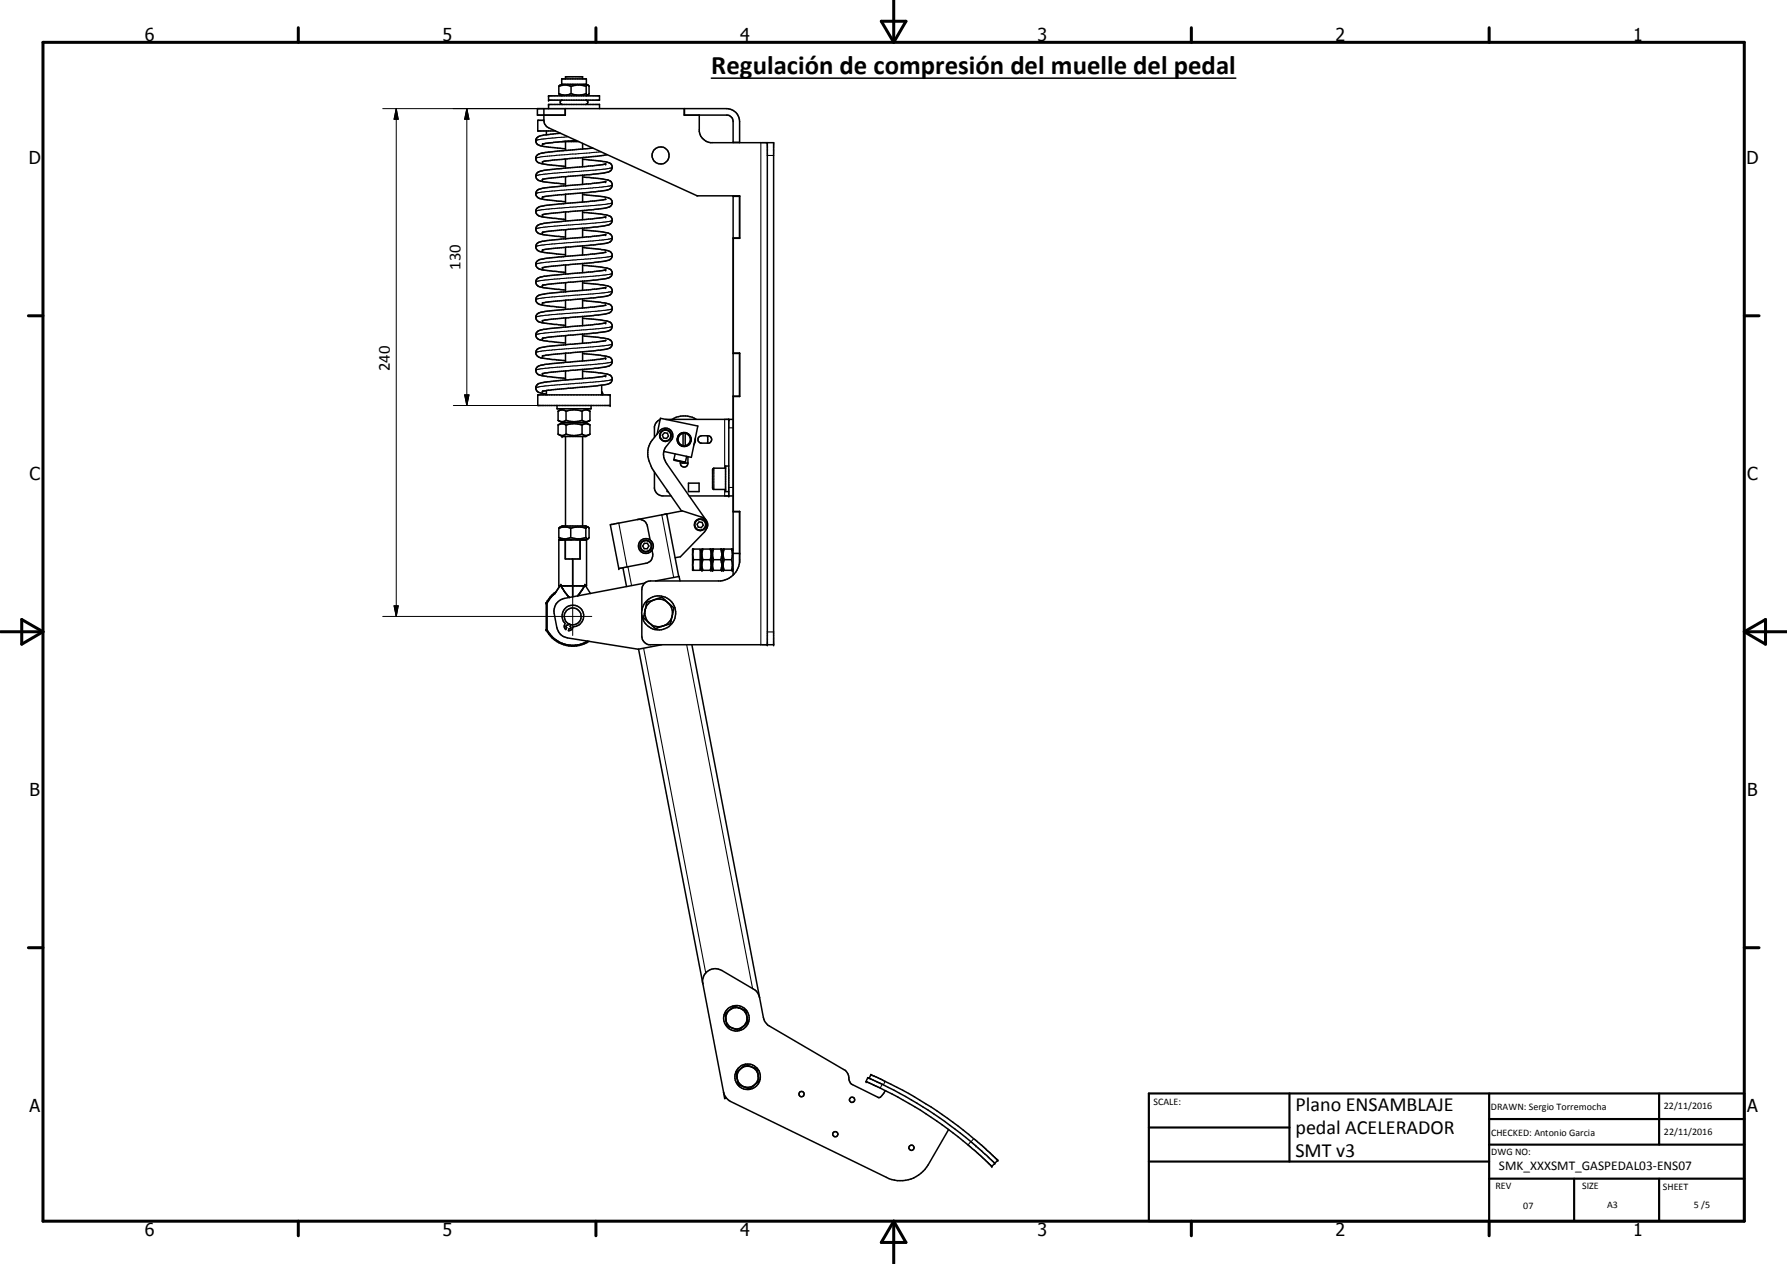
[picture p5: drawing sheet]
<svg xmlns="http://www.w3.org/2000/svg" width="420mm" height="297mm" viewBox="0 0 420 297" stroke-linecap="round" stroke-linejoin="round" font-family="sans-serif">
<g fill="none" stroke="#000" stroke-width=".35">
<path d="M132.1 19.8v-1.3h5.8v1.3M132.1 19.8h5.8M132.1 19.8l-.7 .5M133 18.5v-.5h4v.5M137.9 19.8l.3 .2M167.2 18.4h123.4M127.5 38h.1M127.9 25.5l.1 3.4 .5 .8 .5 .4 34.9 15.9h10v10h-1.5v27h1.5v10.2h-1.5v27h1.5v12M127.9 28.3h-1.5v2.5h4.2M128.5 30.8v.9M129 22.5h12v1h-12zM129 25.5v-.9h12v.9"/>
<path d="M131.4 20.3v1.7M131.4 20.3a3.5 3.5 0 0 1 2.9 0M131.4 22l1.4 .4 1.5-.4M131.4 22l.7 .5M131.6 22.3h.1M131.6 20v.1M131.8 31.3l-1.8 .2a6.9 6.9 0 0 0-3.8 .9 1.19 1.19 0 0 0 1 1.9l5.8 .7M132 23.5l-.3 .6 .2 .3 .3 .2M132.2 33.3h3.8M132.9 25.5v1.6h-6.5v-1.6h44.4a3 3 0 0 1 3.1 3v5M133 33.3v2M133 37.4v2.1"/>
<path d="M134.3 20.3a5.2 5.2 0 0 1 3.5 0M134.3 22a4.8 4.8 0 0 0 3.5 0M134.3 20.3v1.7M135.5 33l-5.3 .4-2.7 .5M137 33.7v1.4M137 37v2.2M137 37.5l4.8 .5a2.55 2.55 0 0 1 2.1 .9 1.33 1.33 0 0 1-1.5 1.7l-5.5 .6M137.8 20.3l.3-.3 .4 .3v1.7l-.3 .4-.4-.4M137.8 20.3v1.7M137.9 23.5l.3 .6-.2 .3-.3 .2M138.2 22.3l-.3 .2M139.4 34.8l-11.6 1.1a1.75 1.75 0 0 0-1.8 1 1.43 1.43 0 0 0 1.7 1.6l5.3 .6"/>
<path d="M142.4 38.5l-3.1 .5-11.2 1a2.8 2.8 0 0 0-2 .9 1.43 1.43 0 0 0 1.4 1.8l5.5 .6M142.8 36.4l-4.4 .5-8.5 .7-2.3 .4M160.9 25.5v1.6h10.2l.6 .2 .4 .4 .3 .8v5M160.9 25.5v1.6M164.4 27.1v3.8a3.2 3.2 0 0 0 2.6 2.6h14.9v118h-29.3a2.07 2.07 0 0 1-1.7-2v-4.8M172.4 33.4h1.5M180.4 33.5v118M127.5 42.2h.1M127.5 50.5h.1M127.5 54.6h.1M133 41.5v2.2M133 45.6v2.2"/>
<path d="M133 49.8v2.1M133 54v2.1M133 58.1v2.1M136.9 41.2l-4.9 .4-4.4 .6M136.9 45.3l-5.4 .5-4 .5M136.9 49.5l-4.4 .3-4.9 .7M136.9 53.6l-4.9 .4-4.4 .6M136.9 57.8l-9.4 1M137 41.2v2.1M137 45.3v2.2M137 49.5v2.1M137 53.6v2.2"/>
<path d="M137 57.8v2.1M137 41.6l4.8 .5a2.06 2.06 0 0 1 2.1 1.1 1.39 1.39 0 0 1-1.5 1.5l-5.5 .6M137 45.7l5.1 .6a1.64 1.64 0 0 1 1.9 1.3 1.63 1.63 0 0 1-1.6 1.3l-5.5 .6M137 49.9l4.8 .5a1.85 1.85 0 0 1 2.2 1.4 1.74 1.74 0 0 1-1.9 1.3l-5.2 .5M137 54l4.5 .5a3 3 0 0 1 2.2 .7 1.23 1.23 0 0 1 .1 1.3 1.23 1.23 0 0 1-1.1 .6l-5.8 .7M137 58.2l5.1 .5a1.64 1.64 0 0 1 1.9 1.4 1.63 1.63 0 0 1-1.6 1.2l-5.5 .6M142.4 46.8v.1M142.4 59.3l-2.6 .4-11.7 1a1.98 1.98 0 0 0-2.1 1.4 1.64 1.64 0 0 0 1.8 1.4l5.2 .5M142.4 59.3h.1M142.4 55.1l-3.5 .5-11.4 1.1a1.47 1.47 0 0 0-1.4 1.7 2.38 2.38 0 0 0 2 1l4.9 .5M142.4 55.1h.1M142.4 51l-3.1 .4-11.2 1.1a2.8 2.8 0 0 0-2 .9 1.43 1.43 0 0 0 1.4 1.7l5.5 .6"/>
<path d="M142.4 51h.1M142.4 42.7l-3.5 .5-11.4 1a1.28 1.28 0 0 0-1.3 .8 1.28 1.28 0 0 0 .3 1.5l1.3 .4 5.2 .5M142.4 42.7h.1M142.4 46.8l-2.6 .4-11.7 1.1a2.35 2.35 0 0 0-2 .9 1.52 1.52 0 0 0 1.7 1.8l5.2 .6M172.4 55.9h1.5M172.4 46v89.2M172.4 46.1h1.5M127.5 62.9h.1M127.5 67.1h.1M127.5 71.2h.1M127.5 75.4h.1M127.6 71.2h-.1"/>
<path d="M133 62.3v2.1M133 66.4v2.2M133 70.6v2.1M133 74.7v2.2M133 78.9v2.1M136.9 61.9l-4.4 .4-4.9 .6M136.9 66.1l-7.2 .6-2.1 .4M136.9 70.2l-9.3 1M136.9 74.4l-4.4 .3-4.9 .7M136.9 78.5l-9.4 1M137 61.9v2.2M137 66.1v2.1"/>
<path d="M137 70.2v2.2M137 74.4v2.1M137 78.5v2.2M137 62.4l4.5 .4a2.92 2.92 0 0 1 2.4 1 1.37 1.37 0 0 1-1.5 1.7l-5.5 .6M137 66.5l4.8 .5a2.25 2.25 0 0 1 2.1 .9 1.38 1.38 0 0 1-1.5 1.7l-5.5 .6M137 70.7a21.2 21.2 0 0 1 6.5 .9 1.2 1.2 0 0 1 .3 1.4 1.2 1.2 0 0 1-1.1 .7l-5.8 .7M137 74.8l4.8 .5a2.14 2.14 0 0 1 2.1 .9 1.33 1.33 0 0 1-1.5 1.7l-5.5 .6M137 78.9l4.5 .5a2.36 2.36 0 0 1 2.4 1 1.38 1.38 0 0 1-1.5 1.7l-5.5 .6M142.4 63.4l-3.1 .5-5.7 .5a32.2 32.2 0 0 0-7 .9 1.25 1.25 0 0 0-.5 1.5 1.25 1.25 0 0 0 1.4 .8l5.5 .6M142.4 75.9l-1.8 .3-7 .6a23.1 23.1 0 0 0-7.2 1.1 1.26 1.26 0 0 0-.2 1.4 1.26 1.26 0 0 0 1.3 .7l5.5 .6M142.4 71.7l-2.6 .4-11.7 1.1a2.8 2.8 0 0 0-2 .9 1.52 1.52 0 0 0 1.7 1.8l5.2 .6M142.4 75.9h.1"/>
<path d="M142.4 71.7h.1M142.4 67.6l-2.2 .3-8.3 .7-4.4 .6a1.24 1.24 0 0 0-1.3 .6 1.24 1.24 0 0 0 .2 1.5l1.4 .5 5.2 .5M142.4 67.6h.1M142.4 63.4h.1M126.4 92.8h17.1v2.5h-17.1zM127.5 83.7h.1M127.5 87.8h.1M128.5 91.8v1M131 95.3v.8h8v-.8M131.2 98.8a1.61 1.61 0 0 0 1.9 0M131.2 96.6l1-.3 .9 .3M131.2 98.8l1 .5"/>
<path d="M131.2 96.6v2.2M131.2 99.9v2.1M131.2 99.9a1.61 1.61 0 0 1 1.9 0M132.2 99.3h5.6M132.2 96.1l-1 .5M132.2 99.3l-1 .6M133 83v2.1M133 87.2v2.1M133.1 98.8a6.1 6.1 0 0 0 3.8 0M133.1 96.6a5.8 5.8 0 0 1 3.8 0M133.1 96.6v2.2M133.1 99.9v2.1"/>
<path d="M133.1 99.9a6.1 6.1 0 0 1 3.8 0M136.9 98.8a1.76 1.76 0 0 0 1.8 0M136.9 96.6l.9-.3 .9 .3M136.9 96.6v2.2M136.9 99.9v2.1M136.9 99.9a1.76 1.76 0 0 1 1.8 0M136.9 82.7l-7.2 .6-2.1 .4M136.9 86.8l-7.2 .7-2.1 .3M137 82.7v2.1M137 86.8v2.2M137 87.2l4.8 .6a2.14 2.14 0 0 1 2.1 .9 1.33 1.33 0 0 1-1.5 1.7l-12.7 1.2-2.2 .4M137 83.1l5.1 .6a2.03 2.03 0 0 1 1.8 .8 1.39 1.39 0 0 1-1.5 1.7l-5.5 .6"/>
<path d="M137.8 96.1l.9 .5M137.8 99.3l.9 .6M138.7 98.8l-.9 .5M138.7 96.6v2.2M138.7 99.9v2.1M141.5 90.6v2.2M141.5 92l.3 .8M142.4 84.2l-10.5 1.1a14.7 14.7 0 0 0-5.6 .9 1.23 1.23 0 0 0-.2 1.4 1.23 1.23 0 0 0 1.2 .7l5.7 .6M142.4 80l-2.2 .4-12.1 1.1a2.54 2.54 0 0 0-2 .9 1.52 1.52 0 0 0 1.7 1.8l5.2 .6M142.4 88.3l-3.4 .5-11.3 1.1a1.39 1.39 0 0 0-1.6 1.7 1.92 1.92 0 0 0 1.8 .9l.6 .1M142.4 88.3h.1M142.4 80h.1"/>
<path d="M142.4 84.2h.1M155.2 98.6l-.8 .5-.4 .8-.1 2.9M156.5 98.6h15.9M158 98.6a5.4 5.4 0 0 1 5.7 0M171.4 98.6v17.9M172.4 83.1h1.5M172.4 93.1h1.5M131.2 102l1 .6h5.6l.9-.6M131.2 102a1.45 1.45 0 0 0 1.9 0M133 102.6v21M133.1 102a5.4 5.4 0 0 0 3.8 0M136.9 102a1.55 1.55 0 0 0 1.8 0"/>
<path d="M137 102.6v21M153.9 110.9v4a2.05 2.05 0 0 0 2 1.6h1.9M154.5 102l.8-3.7 8.8 1.8-1.6 7.4-6.4-1.4M156.2 101.7l.7 .1 .3 .7-.5 .5-.7-.1-.3-.7zM156.9 115.2v.3h.2M158.6 108.2h.1M158.6 108.2l1.3 .3M158.7 106.7l-.3 1.3 .2 .2M159.7 104.4a1.66 1.66 0 0 0 2.7-.5 1.66 1.66 0 0 0-1.4-2.3 1.66 1.66 0 0 0-1.8 2l.3 .6 1.1 .7M159.8 104.5v.1M160 108.8h1.7M160.6 101.7v3.2"/>
<path d="M160.6 101.7h.5M160.6 104.9h.5M160.6 101.9a1.46 1.46 0 0 0-1.2 1.4 1.46 1.46 0 0 0 1.2 1.4M160.6 101.7a1.59 1.59 0 0 0-1 2.6M161.1 101.7v3.2M161.1 101.9a1.46 1.46 0 0 1 1.2 1.4 1.46 1.46 0 0 1-1.2 1.4M161.1 101.7a1.58 1.58 0 0 1 1.4 1.6 1.58 1.58 0 0 1-1.4 1.6M161.3 104.8v.1M161.4 107.2l-.3 1.5-1.2-.2M161.7 107.3v1.6a.93 .93 0 0 1-1.1 .8 .93 .93 0 0 1-.6-1.2M161.9 113.5h2.5v2h-2.5zM162 116.5h10.4"/>
<path d="M163.5 103v.7l-.4 .9M164.4 102.7l.6-.3h1.4a.89 .89 0 0 1 .9 .8 .89 .89 0 0 1-.6 .9h-2a.87 .87 0 0 1-.3-1.4zM166.3 102.4v1.7M170.6 110h-2.8l-.3 .3 .1 4.6 .2 .1h2.8M171.4 109.5h-.8v6h.8M130.8 139.1l-1.4 1.1-1 1.5M131.4 124.1v2.2M131.4 124.1l.8-.5h5.6l.7 .5v2.2l-.3 .3-.5-.3M131.4 126.3a3.3 3.3 0 0 0 2.8 0M131.4 126.3l.8 .6M131.4 124.1a3.8 3.8 0 0 1 2.8 0M131.9 137.7h5.6"/>
<path d="M131.9 137.7v-.3l-1.4 2.1-1.3 1.2-.6 1M131.9 137.7l.9 1.5 1.1 1.2M132.9 126.9v4.5h3.5v-4.5M134.2 126.3a5.3 5.3 0 0 0 3.5 0M134.2 124.1a6.1 6.1 0 0 1 3.5 0M134.2 124.1v2.2M134.7 131.4v8.9M137.5 137.4l.2 .3h.2v-10.8h-6.5v10.8h.2M137.5 137.4l1.3 2.1M137.5 137.4v.3M137.5 137.7l-1.7 2.4M137.7 124.1v2.2"/>
<path d="M138.2 123.9l-.5 .2M138.3 126.6l-.5 .3M146.5 133.4l.8 4.4M149.9 122.1a1.97 1.97 0 0 1 2.3 1.6l.7 3.2M151.5 127.7h.7l.4 .6-.4 .6h-.7l-.4-.6zM151.6 137l-18.9 3.6a3.1 3.1 0 0 0-2.4 3.5l.6 3.4a3.1 3.1 0 0 0 2.5 2.4l16.7 2.7 5.5-1.1M153.3 129.3a2.22 2.22 0 0 1-1.5 3.1l-5.3 1M154.1 136.5l5.6-1 .2 1M156.7 120.8l-13.2 2.5 2 10.3 1-.2M156.7 120.8l2.9 14.7M156.7 120.8l3.7-.7 4.3 1.4a2.25 2.25 0 0 1 .9 3.5l-5.6 5.9-1.3 .2M160.3 120.1l-6.6-9.5a6 6 0 0 1-.3-7.2l1.7-2.1a1.75 1.75 0 0 1 2.5-.3 1.75 1.75 0 0 1 .2 2.5 5.5 5.5 0 0 0-1.7 2.5 3.8 3.8 0 0 0 .6 3l9.4 13.3"/>
<path d="M162.8 129h1.8v5h-1.8zM163.1 129l-.1 .4a3.2 3.2 0 0 0 .1 2.1M163.1 131.5l-.3 1.3 .3 1.2M163.1 131.5h1.5M164.4 122.6l.7 .2 .2 .6-.4 .6-.7-.1-.3-.7zM164.6 129.3h.3M164.6 133.7h.3M164.9 129.3l.1-.3h2.2l.2 .3M164.9 133.7l.1 .3h2.2l.2-.3M164.9 129.3v4.4M165.2 121.7a1.73 1.73 0 0 1 .8 2.7M165.3 131.5h1.7"/>
<path d="M165.3 131.5l-.3 1 .3 1.5M165.3 129l-.3 1 .3 1.5M167 129a3.2 3.2 0 0 1 0 2.5M167 131.5a3.2 3.2 0 0 1 0 2.5M167.4 129.3l.1-.3h2.2l.2 .3M167.4 133.7l.1 .3h2.2l.2-.3M167.4 129.3v4.4M167.8 131.5h1.6M167.8 131.5l-.3 1 .3 1.5M167.8 129l-.3 1 .3 1.5M169.4 129l.3 1-.3 1.5M169.4 131.5l.3 1-.3 1.5"/>
<path d="M169.9 129.3l.1-.3h2.2l.2 .3M169.9 133.7l.1 .3h2.2l.2-.3M169.9 129.3v4.4M170.3 131.5h1.7M170.3 131.5l-.3 1 .3 1.5M170.3 129l-.3 1 .3 1.5M172 129l.2 1.3-.2 1.2M172 131.5l.2 1.3-.2 1.2M172.4 120.3h1.5M172.4 130h1.5M173.9 132.1a5.1 5.1 0 0 1-4.5 4.4h-16.5a2 2 0 0 0-2 2.1v4.8M128.4 141.7h.2"/>
<path d="M128.4 148h.2M128.4 141.7v6.3M128.4 148a7 7 0 0 0 10.1 2.7M128.6 141.7v6.3M128.6 148a6.8 6.8 0 0 0 9.6 2.7M133.6 146.6l-.1 .3h-.3l-.2 .3 .3 .3-.3 .5-.3-.7 .2-.8a2.55 2.55 0 0 1 .6-4 2.55 2.55 0 0 1 3.7 1.6 2.55 2.55 0 0 1-2.4 3.2l-.4 .7-.8 .2 .2-.5 .4-.2-.2-.3 .2-.4-.6-.2M150.1 152.6l15.2 78.6M151.7 143.3l-.4 1.9 2.8 2.5 1.3-.5M151.7 143.3a3.3 3.3 0 0 0 3.7 3.9M151.8 142.9l-.1 .4M153.4 141.1l-1.3 .4-.3 1.4M153.5 141.1l-.7 .4-.6 .7-.4 .7"/>
<path d="M153.9 140.9l1.7-.5 1.1 1M153.9 140.9a3.2 3.2 0 0 1 2.8 .5M153.9 140.9l-.5 .2M156.7 141.4l.3 .2M157 141.6l1.4 1.3-.3 1.8M157 141.6l.3 .3a3.3 3.3 0 0 1 .8 2.8M158.1 144.7l-.5 1.9-2.2 .6M158.1 144.7a3.3 3.3 0 0 1-2.2 2.4M162.7 151.5l15.9 82.9M165.3 231.2a2.97 2.97 0 0 1 1.2-3 2.97 2.97 0 0 1 3.2-.2l7.8 4.6 .8 1 .3 .8M165.3 231.2l4.8 25.5M170.6 239.4l.1 .3"/>
<path d="M170.7 239.7l.2 1.4 2.7 1 .8-.7M170.7 239.7v.3M171.5 237.4l-.5 .4a.77 .77 0 0 0-.4 1.2l.1 .7M171.5 237.4l-.6 .9-.3 1M174 236.9l1.4 .5 .1 1.1M174 236.9l-.6-.2a.76 .76 0 0 0-1.3 .2l-.6 .5M174 236.9a2.47 2.47 0 0 1 1.5 1.6M174 236.9a2.55 2.55 0 0 0-2.5 .5M175.5 238.5l.1 .4M175.6 238.9l.1 .7a.77 .77 0 0 1-.4 1.2l-.6 .4M175.6 238.9l-.1 1.1-.8 1.2M178.6 234.4l1 5.1 .9 1.4 17.9 10.4a2.5 2.5 0 0 1 1.2 2.5 1.36 1.36 0 0 0 .8 1.1l6.1 3 .5-.1 1.1-1.5"/>
<path d="M170.1 256.7l.3 1.4M170.1 256.7l.7 1.4M170.4 258.1h.1M170.8 240.1a2.51 2.51 0 0 0 3.6 1.3M170.8 258.1h-.4M170.8 258.1l.9 .7 36.7 17.9a7.5 7.5 0 0 0 9.8-2.9l4.8-8.4M173.3 253.4l.1 .4M174.7 241.2l-.3 .2M176.6 250.7l-1.3-.5-.9 .7-.9 1.1-.2 1.4M176.6 250.7l.7 .3a.73 .73 0 0 1 .8 .9l.2 .7M176.6 250.7a2.55 2.55 0 0 1 1.7 1.9M176.6 250.7a3 3 0 0 0-3.2 1.1l-.3 .2 .2 1.4"/>
<path d="M178.3 252.6a2.5 2.5 0 0 1-1.9 2.9 2.5 2.5 0 0 1-3-1.7M178.3 252.6l.2 1.4-2.2 1.9-2.7-1-.2-1.1M204.4 253.4l.5 .2a100.3 100.3 0 0 1 29 19.8M204.4 253.4l-.4-.2-.4 1 1.2 .5a102.3 102.3 0 0 1 11.6 6.2 102.3 102.3 0 0 1 12.5 9.3l4.3 3.9 .7-.7M204.4 253.4l.4-.9 .1 .1a105.3 105.3 0 0 1 15.3 8.4 109.7 109.7 0 0 1 10.1 7.7l4.2 3.9M233.1 274h.1M234.5 272.6h.1M234.6 272.6l-.7 .8"/>
<circle cx="155.3" cy="36.6" r="2.02"/>
<circle cx="156.4" cy="102.3" r="1.38"/>
<circle cx="151.8" cy="128.3" r="1.74"/>
<circle cx="151.9" cy="128.3" r="1.37"/>
<circle cx="164.6" cy="123.3" r="1.39"/>
<circle cx="134.7" cy="144.9" r="1.99"/>
<circle cx="154.9" cy="144" r="4"/>
<circle cx="173.2" cy="239.3" r="3"/>
<circle cx="175.8" cy="253" r="3"/>
<circle cx="188.4" cy="257.1" r=".61"/>
<circle cx="200.4" cy="258.5" r=".61"/>
<circle cx="196.4" cy="266.5" r=".61"/>
<circle cx="214.3" cy="269.7" r=".62"/>
</g>
<g fill="none" stroke="#000" stroke-width=".25">
<path d="M126 33.1h.1M133.6 32.1l-6.2 .6-1.4 .4M141.3 35.7l-6.6 .5a43.6 43.6 0 0 0-8.7 1v.1M144 39.3l-.3 .2-1.5 .3-13.3 1-2.1 .3-.8 .3M178.9 33.5v118M180.4 36.5h1.5M126 58h.1M126 45.5h.1M126 41.4h.1M126 57.9h.1M144 55.9h.1M144 47.6h.1"/>
<path d="M144 43.5h.1M144 47.6l-.7 .3-2.3 .3-13.5 1.1-1.5 .4M144 51.7l-.7 .3-2.3 .3-11.8 1a7.8 7.8 0 0 0-3.2 .5M144 55.9l-2.1 .5-13.3 1-2 .3-.6 .3M144 43.5l-.7 .2-2.6 .4-12.1 .9-2 .3-.6 .2M126 62.1h.1M126 70.4h.1M143.8 64.3h.1M143.8 60.2h.1M144 68.4h.1M144 60.1h.1M144 64.3l-3.3 .5-12.4 1-1.8 .2-.5 .3"/>
<path d="M144 72.6l-3.7 .6-10.3 .7a11.1 11.1 0 0 0-4 .7M144 76.7l-.9 .3-2.4 .3-12.4 .9-1.8 .3-.5 .2M144 64.2v.1M144 72.5v.1M144 68.4l-.4 .2-1.7 .2-13.3 1.1-2 .2-.6 .3M144 60.1a37.3 37.3 0 0 1-8.2 .9l-7.2 .6-2.6 .5M126 91.1v.1M143.9 89.2l-3.2 .5-12.4 1-2.3 .4M143.9 89.2h.1M144 80.8h.1M144 80.8l-.4 .2-1.7 .3-14.4 1.2-1.5 .4M144 85l-2.4 .5-12.4 .9a7.3 7.3 0 0 0-3.2 .6"/>
<path d="M144 89.1l-.1 .1M170.4 98.6v11.4M158.4 108l2.8 .6M167.8 110v5M170.4 115v1.5M171.4 100.5h1M171.4 114.6h1M145.5 122.9l1.9 10.3M147.6 133.2l.9 4.4M155.6 121l2.8 14.7M151.3 152.4l14.6 76.2M161.4 151.5l15.5 80.8"/>
<path d="M180.4 148.5h1.5M207.4 254.8l-.4 .9M208.1 254.1l-.4 .8M228.2 268.3l-.6 .8M228.9 267.6l-.6 .8M229.5 269.3h.1"/>
<circle cx="156.5" cy="102.4" r="1.23"/>
<circle cx="151.9" cy="128.3" r="1.24"/>
<circle cx="164.6" cy="123.3" r="1.23"/>
</g>
<g fill="#000">
<circle cx="127.5" cy="33.9" r=".18"/>
<circle cx="127.5" cy="38" r=".18"/>
<circle cx="129" cy="22.5" r=".18"/>
<circle cx="129" cy="23.5" r=".18"/>
<circle cx="129" cy="24.6" r=".18"/>
<circle cx="142.4" cy="38.5" r=".18"/>
<circle cx="127.5" cy="50.5" r=".18"/>
<circle cx="127.5" cy="42.2" r=".18"/>
<circle cx="127.5" cy="58.8" r=".18"/>
<circle cx="127.5" cy="46.3" r=".18"/>
<circle cx="127.5" cy="54.6" r=".18"/>
<circle cx="142.4" cy="42.7" r=".18"/>
<circle cx="142.4" cy="55.1" r=".18"/>
<circle cx="142.4" cy="51" r=".18"/>
<circle cx="127.5" cy="75.4" r=".18"/>
<circle cx="127.5" cy="67.1" r=".18"/>
<circle cx="127.5" cy="62.9" r=".18"/>
<circle cx="127.5" cy="71.2" r=".18"/>
<circle cx="127.5" cy="79.5" r=".18"/>
<circle cx="142.4" cy="67.6" r=".18"/>
<circle cx="142.4" cy="63.4" r=".18"/>
<circle cx="142.4" cy="75.9" r=".18"/>
<circle cx="127.5" cy="83.7" r=".18"/>
<circle cx="127.5" cy="87.8" r=".18"/>
<circle cx="127.5" cy="91.9" r=".18"/>
<circle cx="132.2" cy="99.3" r=".18"/>
<circle cx="142.4" cy="88.3" r=".18"/>
<circle cx="142.4" cy="84.2" r=".18"/>
<circle cx="143.5" cy="92.8" r=".18"/>
<circle cx="143.5" cy="95.3" r=".18"/>
<circle cx="171.4" cy="98.6" r=".18"/>
<circle cx="132.2" cy="102.6" r=".18"/>
<circle cx="171.4" cy="116.5" r=".18"/>
<circle cx="132.2" cy="123.6" r=".18"/>
<circle cx="145.5" cy="133.6" r=".18"/>
<circle cx="156.7" cy="120.8" r=".18"/>
<circle cx="164.9" cy="133.7" r=".18"/>
<circle cx="165" cy="134" r=".18"/>
<circle cx="165" cy="129" r=".18"/>
<circle cx="167.2" cy="129" r=".18"/>
<circle cx="167.2" cy="134" r=".18"/>
<circle cx="167.4" cy="133.7" r=".18"/>
<circle cx="167.5" cy="129" r=".18"/>
<circle cx="167.5" cy="134" r=".18"/>
<circle cx="169.7" cy="134" r=".18"/>
<circle cx="169.7" cy="129" r=".18"/>
<circle cx="169.9" cy="133.7" r=".18"/>
<circle cx="170" cy="129" r=".18"/>
<circle cx="170" cy="134" r=".18"/>
<circle cx="172.2" cy="134" r=".18"/>
<circle cx="172.2" cy="129" r=".18"/>
<circle cx="173.9" cy="130" r=".18"/>
<circle cx="128.4" cy="148" r=".18"/>
<circle cx="128.4" cy="141.7" r=".18"/>
<circle cx="180.4" cy="151.5" r=".18"/>
<circle cx="181.9" cy="151.5" r=".18"/>
<circle cx="203.7" cy="254.2" r=".18"/>
<circle cx="204" cy="253.2" r=".18"/>
<circle cx="204.8" cy="252.5" r=".18"/>
<circle cx="233.2" cy="274.1" r=".18"/>
<circle cx="233.9" cy="273.4" r=".18"/>
<circle cx="234.6" cy="272.7" r=".18"/>
</g>
<g fill="none" stroke="#000" stroke-width=".71">
<path d="M10.1 9.9h400v277.1h-400zM70.1 6.5v3.4M140.1 6.5v3.4M207.2 5h5.8l-2.9 4.9zM210.1 0v9.9M280.1 6.5v3.4M350.1 6.5v3.4M6.7 74.2h3.4M410.1 74.2h3.5M.1 148.5h10M5.1 145.6l5 2.9-5 2.9zM410.1 148.5h10"/>
<path d="M410.1 148.5l5-2.9v5.8zM6.7 222.7h3.4M410.1 222.7h3.5M70.1 287v3.4M140.1 287v3.4M210.1 287v10M210.1 287l2.9 5h-5.8zM280.1 287v3.4M350.1 287v3.4"/>
</g>
<path d="M270.1 257h140v30h-140zM303.2 257v16M350.1 257v30M390.1 257v12M270.1 265h33.1M270.1 273h80M350.1 277h60M350.1 269h60M350.1 263h60M370.1 277v10M390.1 277v10" fill="none" stroke="#000" stroke-width=".51"/>
<path d="M90 25.5h42.9M93.2 25.5l.4 2.5h-.9zM93.2 25.5v119.4M109.8 25.5l.5 2.5h-1zM109.8 25.5v69.8M106.6 95.3h19.8M109.3 92.8h1l-.5 2.5zM90 144.9h49.1M92.7 142.4h.9l-.4 2.5zM134.7 140.4v9" fill="none" stroke="#000" stroke-width=".24"/>
<path d="M93.2 25.5l.4 2.5h-.9zM109.8 25.5l.5 2.5h-1zM109.3 92.8h1l-.5 2.5zM92.7 142.4h.9l-.4 2.5z" fill="#000"/>
<text font-size="6.3" x="167.2" y="17.5">Regulación de compresión del muelle del pedal</text>
<g font-size="4.7">
<text x="304.6" y="261.2">Plano ENSAMBLAJE</text>
<text x="304.6" y="266.6">pedal ACELERADOR</text>
<text x="304.6" y="272">SMT v3</text>
</g>
<g font-size="4.2">
<text x="34" y="9.6">6</text>
<text x="104" y="9.6">5</text>
<text x="174" y="9.6">4</text>
<text x="244" y="9.6">3</text>
<text x="314" y="9.6">2</text>
<text x="384" y="9.6">1</text>
<text x="6.8" y="38.7">D</text>
<text x="410.6" y="38.7">D</text>
<text x="7" y="112.9">C</text>
<text x="410.8" y="112.9">C</text>
<text x="7" y="187.1">B</text>
<text x="410.8" y="187.1">B</text>
<text x="7" y="261.4">A</text>
<text x="410.8" y="261.4">A</text>
<text x="34" y="290.4">6</text>
<text x="104" y="290.4">5</text>
<text x="174" y="290.4">4</text>
<text x="244" y="290.4">3</text>
<text x="314" y="290.4">2</text>
<text x="384" y="290.4">1</text>
</g>
<g font-size="3.9">
<text x="108.2" y="63.4" transform="rotate(-90 108.2 63.4)">130</text>
<text x="91.6" y="87.3" transform="rotate(-90 91.6 87.3)">240</text>
</g>
<text font-size="3.1" x="352.4" y="275">SMK_XXXSMT_GASPEDAL03-ENS07</text>
<g font-size="2.4">
<text x="271.2" y="259.7">SCALE:</text>
<text x="350.6" y="260.8">DRAWN: Sergio Torremocha</text>
<text x="391.2" y="260.6">22/11/2016</text>
<text x="350.6" y="267">CHECKED: Antonio Garcia</text>
<text x="391.2" y="266.7">22/11/2016</text>
<text x="350.6" y="271.4">DWG NO:</text>
<text x="351.6" y="279.3">REV</text>
<text x="372" y="279.4">SIZE</text>
<text x="391" y="279.6">SHEET</text>
<text x="358.1" y="284.1">07</text>
<text x="377.9" y="283.8">A3</text>
<text x="398.3" y="283.8">5 /5</text>
</g>
</svg>
